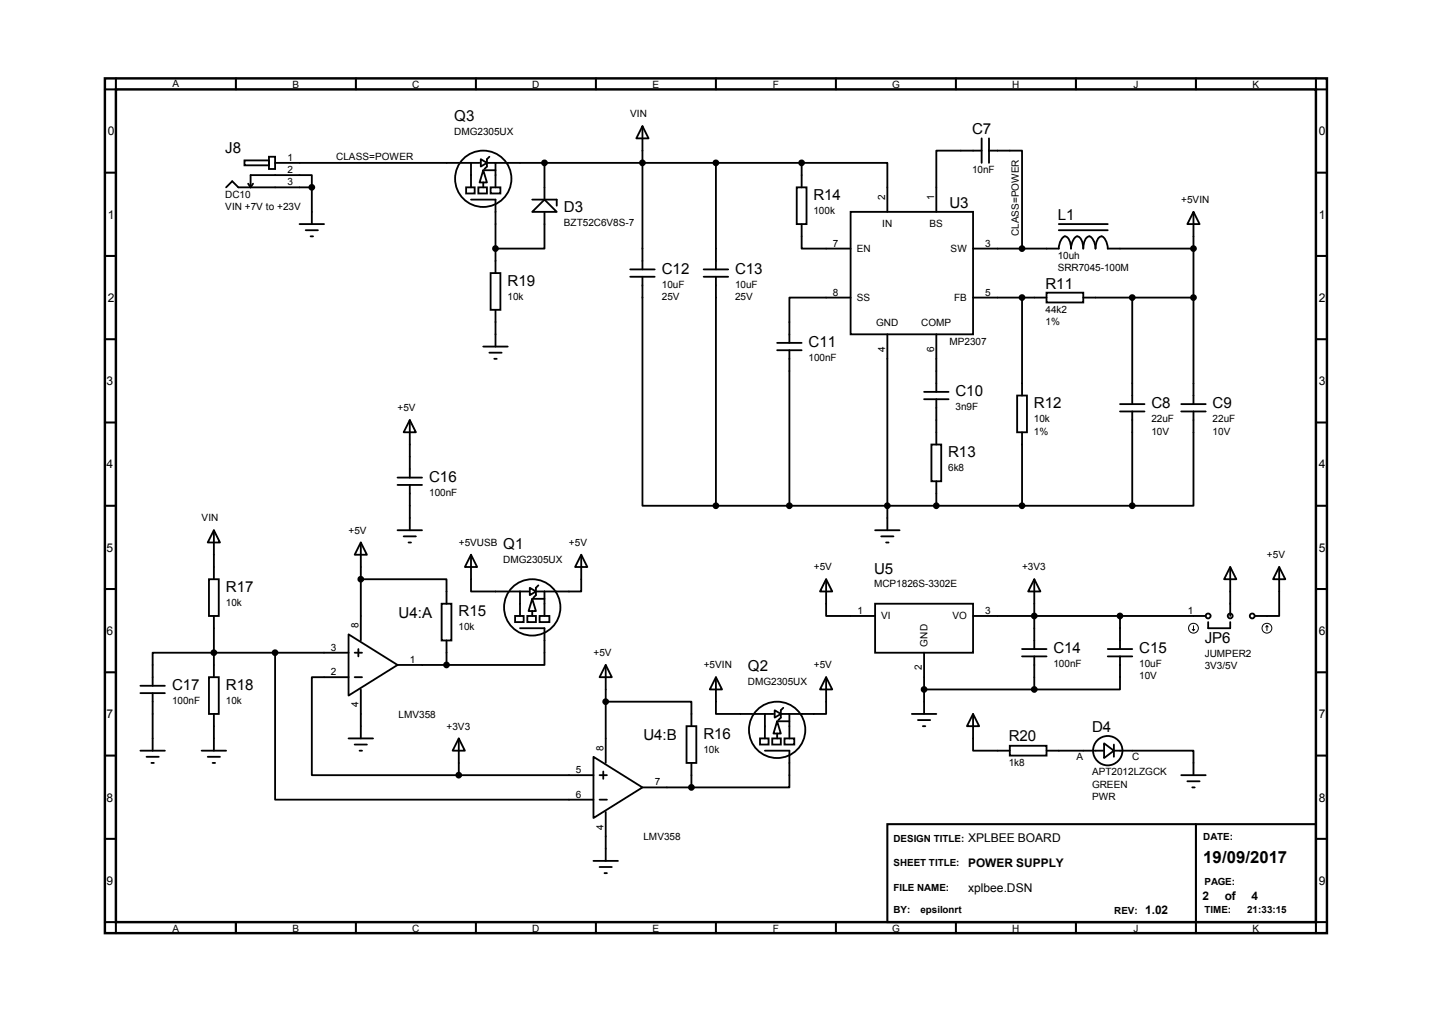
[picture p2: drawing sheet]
<svg xmlns="http://www.w3.org/2000/svg" width="297mm" height="210mm" viewBox="0 0 297 210" stroke-linecap="round" stroke-linejoin="round" font-family="sans-serif">
<path d="M21.8 16.3h253.4v177.2h-253.4zM24 18.5h249v172.8h-249z" fill="none" stroke="#000" stroke-width=".51"/>
<g fill="none" stroke="#000" stroke-width=".42">
<path d="M24 16.3v2.2h-2.2M48.9 16.3v2.2M73.8 16.3v2.2M98.7 16.3v2.2M123.6 16.3v2.2M148.5 16.3v2.2M173.4 16.3v2.2M198.3 16.3v2.2M223.2 16.3v2.2M248.1 16.3v2.2M273 16.3v2.2h2.2M21.8 35.8h2.2"/>
<path d="M273 35.8h2.2M21.8 53.1h2.2M273 53.1h2.2M21.8 70.4h2.2M273 70.4h2.2M21.8 87.6h2.2M273 87.6h2.2M21.8 104.9h2.2M273 104.9h2.2M21.8 122.2h2.2M21.8 139.4h2.2M273 122.2h2.2"/>
<path d="M273 139.4h2.2M21.8 156.7h2.2M273 156.7h2.2M21.8 174h2.2M184.1 170.9h88.9v20.4h-88.9zM248.1 170.9v22.6M273 174h2.2M21.8 191.3h2.2v2.2M48.9 191.3v2.2M73.8 191.3v2.2M98.7 191.3v2.2M123.6 191.3v2.2"/>
<path d="M148.5 191.3v2.2M173.4 191.3v2.2M198.3 191.3v2.2M223.2 191.3v2.2M275.2 191.3h-2.2v2.2"/>
</g>
<g fill="none" stroke="#000" stroke-width=".38">
<path d="M46.9 38.9l1.3-1.3 1.2 1.3h15.3M50.7 33.3h5.1v1h-5.1zM51.5 38.1l.5 .8M52 38.9v-2.6h12.7v2.6M52.5 38.1l-.5 .8M55.8 32.5h1.3v2.6h-1.3zM57.1 33.8h38.1M64.7 38.9v7.6M95.4 33.8h4.1M96.7 38.9h1.8v1.2h-1.8zM97.7 33.8v5.1M99.2 38.9h1.8v1.2h-1.8z"/>
<path d="M99.7 33l1.3 .8-1.3 .7zM100.2 35.3l.8 2.5h-1.5zM100.2 37.8v1.1M100.2 35.3h2.6M101 33.8h65.3M101.5 32.5l-.5 .5v1.5l-.5 .6M101.8 38.9h2v1.2h-2zM102.8 33.8v5.1M112.9 33.8v7.6M133.3 26.2l1.2 2.5h-2.5zM133.3 26.2v29.7M148.5 33.8v22.1"/>
<path d="M165.3 38.9h2v7.6h-2zM166.3 33.8h17.8v10.1M166.3 33.8v5.1M203.6 31.2h-9.4v12.7M203.6 28.7v5.1M205.1 31.2h6.9v20.4M205.1 28.7v5.1M62.1 46.5h5.1M63.4 47.8h2.6M64.4 49h.5M97.7 41.4h5.1v15.2M101.8 56.6h2v7.7h-2z"/>
<path d="M110.4 41.4h5.1v1.3M112.9 41.4l2.6 2.5h-5.1zM112.9 43.9v7.7h-10.1M130.7 55.9h5.1M130.7 57.4h5.1M133.3 57.4v47.5h15.2M146 55.9h5M146 57.4h5M148.5 57.4v47.5M166.3 46.5v5.1h10.1M176.4 43.9h25.4v25.4h-25.4zM201.8 51.6h17.8a2.69 2.69 0 0 1 1.3-2.6 2.31 2.31 0 0 1 1.3 2.6 2.69 2.69 0 0 1 1.2-2.6 2.31 2.31 0 0 1 1.3 2.6 2.31 2.31 0 0 1 1.3-2.6 2.69 2.69 0 0 1 1.2 2.6 2.31 2.31 0 0 1 1.3-2.6 2.69 2.69 0 0 1 1.3 2.6h17.8"/>
<path d="M219.6 47.8h10.2M219.6 46.5h10.2M247.6 43.9l1.2 2.6h-2.5zM247.6 43.9v39.9M100.2 71.9h5.1M101.5 73.2h2.6M102.5 74.4h.5M102.8 64.3v7.6M161.2 72.6h5.1M161.2 71.1h5.1M163.7 72.6v32.3M176.4 61.7h-12.7v9.4"/>
<path d="M184.1 69.3v40.7M194.2 69.3v12M201.8 61.7h15.3M212 61.7v20.3M217.1 60.7h7.6v2h-7.6zM224.7 61.7h22.9M234.9 61.7v22.1M82.5 99.1h5M85 87.1l1.3 2.6h-2.6zM85 87.1v12M191.7 82.8h5.1M191.7 81.3h5.1"/>
<path d="M193.2 92.2h2v7.6h-2zM194.2 82.8v9.4M194.2 99.8v5.1M211 82h2v7.7h-2zM212 89.7v15.2M232.3 83.8h5.1M232.3 85.3h5.1M234.9 85.3v19.6M245 83.8h5.1M245 85.3h5.1M247.6 85.3v19.6h-12.7M44.4 110l1.2 2.5h-2.5z"/>
<path d="M44.4 110v10.1M74.8 112.5l1.3 2.6h-2.5zM74.8 112.5v20.3M82.5 110h5M82.5 100.6h5M83.7 111.3h2.6M84.7 112.5h.6M85 100.6v9.4M97.7 115.1l1.3 2.5h-2.6zM97.7 115.1v7.6h7.6M120.6 115.1l1.2 2.5h-2.5zM120.6 115.1v7.6h-9.4"/>
<path d="M148.5 104.9h86.4M181.5 110h5.1M182.8 111.3h2.5M183.8 112.5h.5M255.2 117.6l1.3 2.5h-2.6zM255.2 117.6v10.2M265.3 117.6l1.3 2.5h-2.5zM265.3 117.6v10.2h-5M43.3 120.1h2.1v7.7h-2.1zM44.4 127.8v12.7M57.1 135.4v30.5h66M72.3 131.6l10.2 6.3-10.2 6.4z"/>
<path d="M72.3 135.4h-40.6v6.8M73.6 135.4h1.5M74.3 134.6v1.5M74.8 120.1h17.8v5.1M82.5 137.9h10.1M91.6 125.2h2v7.6h-2zM92.6 132.8v5.1M105.6 122.7h4M106.8 127.8h1.8v1.2h-1.8zM107.9 130.3h5v7.6h-20.3M107.9 122.7v5.1M109.4 127.8h1.8v1.2h-1.8z"/>
<path d="M109.9 121.9l1.3 .8-1.3 .7zM110.4 124.2l.8 2.5h-1.6zM110.4 126.7v1.1M110.4 124.2h2.5M111.7 121.4l-.5 .5v1.5l-.5 .6M111.9 127.8h2.1v1.2h-2.1zM112.9 122.7v5.1M125.6 137.9l1.3 2.6h-2.5zM125.6 137.9v20.3M171.4 120.1l1.2 2.6h-2.5zM171.4 120.1v7.7h10.1M181.5 125.2h20.3v10.2h-20.3z"/>
<path d="M191.7 135.4v12.7M201.8 127.8h48.3M212 136.1h5.1M212 134.6h5.1M214.5 120.1l1.3 2.6h-2.5zM214.5 120.1v14.5M214.5 136.1v6.9M229.8 136.1h5.1M229.8 134.6h5.1M232.3 136.1v6.9h-17.8M232.3 127.8v6.8M250.6 129v1.3h4.6v-1.3"/>
<path d="M29.1 155.7h5.1M29.1 142.2h5.1M29.1 143.8h5.1M30.4 157h2.5M31.4 158.2h.5M31.7 143.8v11.9M41.8 155.7h5.1M43.1 157h2.5M43.3 140.5h2.1v7.6h-2.1zM44.1 158.2h.5M44.4 148.1v7.6M72.3 140.5h-7.6v20.3h30.5"/>
<path d="M72.3 153.2h5.1M73.6 140.5h1.5M73.6 154.4h2.5M74.6 155.7h.5M74.8 143v10.2M95.2 153.2l1.2 2.5h-2.5zM95.2 153.2v7.6M123.1 157l10.2 6.3-10.2 6.4zM125.6 145.5h17.8v5.1M142.4 150.6h2v7.6h-2zM143.4 158.2v5.1M148.5 140.5l1.3 2.5h-2.6z"/>
<path d="M148.5 140.5v7.6h7.6M156.4 148.1h4M157.6 153.2h1.8v1.2h-1.8zM158.7 155.7h5v7.6h-20.3M158.7 148.1v5.1M160.2 153.2h1.8v1.2h-1.8zM160.7 147.3l1.3 .8-1.3 .7zM161.2 149.6l.8 2.5h-1.6zM161.2 152.1v1.1M161.2 149.6h2.5M162.5 146.8l-.5 .5v1.5l-.5 .6M162.7 153.2h2.1v1.2h-2.1z"/>
<path d="M163.7 148.1v5.1M171.4 140.5l1.2 2.5h-2.5zM171.4 140.5v7.6h-9.4M189.1 148.1h5.1M190.4 149.4h2.6M191.4 150.6h.5M191.7 143h22.8M201.8 148.1l1.3 2.5h-2.5zM201.8 148.1v7.6h7.7M209.5 154.7h7.6v2h-7.6zM217.1 155.7h11.9M229 154.2l2.1 1.5-2.1 1.5z"/>
<path d="M231.1 155.7h16.5v5.1M231.1 154.4v2.6M95.2 160.8h27.9M123.1 178.6h5.1M124.4 160.8h1.5M124.4 165.9h1.5M124.4 179.8h2.5M125.1 160v1.5M125.6 168.4v10.2M133.3 163.3h10.1M245 160.8h5.1M246.3 162.1h2.5"/>
<path d="M247.3 163.3h.5M125.4 181.1h.5"/>
<circle cx="64.7" cy="38.9" r=".51"/>
<circle cx="100.2" cy="37.1" r="5.8"/>
<circle cx="112.9" cy="33.8" r=".51"/>
<circle cx="133.3" cy="33.8" r=".51"/>
<circle cx="148.5" cy="33.8" r=".51"/>
<circle cx="166.3" cy="33.8" r=".51"/>
<circle cx="102.8" cy="51.6" r=".51"/>
<circle cx="212" cy="51.6" r=".51"/>
<circle cx="247.6" cy="51.6" r=".51"/>
<circle cx="212" cy="61.7" r=".51"/>
<circle cx="234.9" cy="61.7" r=".51"/>
<circle cx="247.6" cy="61.7" r=".51"/>
<circle cx="148.5" cy="104.9" r=".51"/>
<circle cx="163.7" cy="104.9" r=".51"/>
<circle cx="184.1" cy="104.9" r=".51"/>
<circle cx="194.2" cy="104.9" r=".51"/>
<circle cx="212" cy="104.9" r=".51"/>
<circle cx="234.9" cy="104.9" r=".51"/>
<circle cx="44.4" cy="135.4" r=".51"/>
<circle cx="57.1" cy="135.4" r=".51"/>
<circle cx="74.8" cy="120.1" r=".51"/>
<circle cx="92.6" cy="137.9" r=".51"/>
<circle cx="110.4" cy="126" r="5.8"/>
<circle cx="214.5" cy="127.8" r=".51"/>
<circle cx="232.3" cy="127.8" r=".51"/>
<circle cx="250.6" cy="127.8" r=".51"/>
<circle cx="255.2" cy="127.8" r=".51"/>
<circle cx="259.8" cy="127.8" r=".51"/>
<circle cx="125.6" cy="145.5" r=".51"/>
<circle cx="161.2" cy="151.4" r="5.8"/>
<circle cx="191.7" cy="143" r=".51"/>
<circle cx="214.5" cy="143" r=".51"/>
<circle cx="229.8" cy="155.7" r="3"/>
<circle cx="95.2" cy="160.8" r=".51"/>
<circle cx="143.4" cy="163.3" r=".51"/>
</g>
<g fill="#000">
<circle cx="64.7" cy="38.9" r=".51"/>
<circle cx="112.9" cy="33.8" r=".51"/>
<circle cx="133.3" cy="33.8" r=".51"/>
<circle cx="148.5" cy="33.8" r=".51"/>
<circle cx="166.3" cy="33.8" r=".51"/>
<circle cx="102.8" cy="51.6" r=".51"/>
<circle cx="212" cy="51.6" r=".51"/>
<circle cx="247.6" cy="51.6" r=".51"/>
<circle cx="212" cy="61.7" r=".51"/>
<circle cx="234.9" cy="61.7" r=".51"/>
<circle cx="247.6" cy="61.7" r=".51"/>
<circle cx="148.5" cy="104.9" r=".51"/>
<circle cx="163.7" cy="104.9" r=".51"/>
<circle cx="184.1" cy="104.9" r=".51"/>
<circle cx="194.2" cy="104.9" r=".51"/>
<circle cx="212" cy="104.9" r=".51"/>
<circle cx="234.9" cy="104.9" r=".51"/>
<circle cx="44.4" cy="135.4" r=".51"/>
<circle cx="57.1" cy="135.4" r=".51"/>
<circle cx="74.8" cy="120.1" r=".51"/>
<circle cx="92.6" cy="137.9" r=".51"/>
<circle cx="214.5" cy="127.8" r=".51"/>
<circle cx="232.3" cy="127.8" r=".51"/>
<circle cx="125.6" cy="145.5" r=".51"/>
<circle cx="191.7" cy="143" r=".51"/>
<circle cx="214.5" cy="143" r=".51"/>
<circle cx="95.2" cy="160.8" r=".51"/>
<circle cx="143.4" cy="163.3" r=".51"/>
</g>
<g fill="none" stroke="#000" stroke-width=".21">
<path d="M247.3 130.6l.3 .2M247.6 129.8v1M247.8 130.6l-.2 .2M262.8 129.8l-.3 .2M262.8 129.8l.3 .2M262.8 129.8v1"/>
<circle cx="247.6" cy="130.3" r="1.02"/>
<circle cx="262.8" cy="130.3" r="1.02"/>
</g>
<text font-size="3.5" x="249.6" y="179">19/09/2017</text>
<g font-size="3.1">
<text x="94.2" y="25">Q3</text>
<text x="201.6" y="27.9">C7</text>
<text x="46.7" y="31.7">J8</text>
<text x="168.7" y="41.5">R14</text>
<text x="117" y="44.1">D3</text>
<text x="196.9" y="43.1">U3</text>
<text x="219.4" y="45.6">L1</text>
<text x="105.3" y="59.3">R19</text>
<text x="137.3" y="56.8">C12</text>
<text x="152.5" y="56.8">C13</text>
<text x="216.9" y="59.9">R11</text>
<text x="167.7" y="72">C11</text>
<text x="198.2" y="82.2">C10</text>
<text x="214.5" y="84.7">R12</text>
<text x="238.8" y="84.7">C8</text>
<text x="251.5" y="84.7">C9</text>
<text x="196.7" y="94.9">R13</text>
<text x="89" y="99.9">C16</text>
<text x="104.4" y="113.9">Q1</text>
<text x="181.3" y="119">U5</text>
<text x="46.9" y="122.8">R17</text>
<text x="82.7" y="128.1">U4:A</text>
<text x="95.1" y="127.8">R15</text>
<text x="218.5" y="135.5">C14</text>
<text x="236.3" y="135.5">C15</text>
<text x="249.9" y="133.3">JP6</text>
<text x="35.7" y="143.1">C17</text>
<text x="46.9" y="143.1">R18</text>
<text x="155.1" y="139.3">Q2</text>
<text x="133.5" y="153.5">U4:B</text>
<text x="145.9" y="153.2">R16</text>
<text x="209.3" y="153.8">R20</text>
<text x="226.5" y="151.8">D4</text>
</g>
<g font-size="2.5">
<text x="22.3" y="28.1">0</text>
<text x="273.6" y="28.1">0</text>
<text x="22.3" y="45.3">1</text>
<text x="273.6" y="45.3">1</text>
<text x="22.3" y="62.6">2</text>
<text x="273.6" y="62.6">2</text>
<text x="22.1" y="79.9">3</text>
<text x="273.6" y="79.9">3</text>
<text x="22.1" y="97.2">4</text>
<text x="273.6" y="97.2">4</text>
<text x="22.1" y="114.4">5</text>
<text x="273.6" y="114.4">5</text>
<text x="22.1" y="131.7">6</text>
<text x="273.6" y="131.7">6</text>
<text x="22.1" y="149">7</text>
<text x="273.6" y="149">7</text>
<text x="22.1" y="166.2">8</text>
<text x="273.6" y="166.2">8</text>
<text x="200.8" y="179.8">POWER SUPPLY</text>
<text x="200.8" y="174.7">XPLBEE BOARD</text>
<text x="22.1" y="183.5">9</text>
<text x="200.8" y="185">xplbee.DSN</text>
<text x="273.6" y="183.5">9</text>
<text x="237.6" y="189.6">1.02</text>
<text x="249.4" y="186.7">2</text>
<text x="254" y="186.7">of</text>
<text x="259.6" y="186.7">4</text>
</g>
<g font-size="2.1">
<text x="35.8" y="18">A</text>
<text x="60.7" y="18.2">B</text>
<text x="85.5" y="18.2">C</text>
<text x="110.4" y="18.2">D</text>
<text x="135.4" y="18.2">E</text>
<text x="160.3" y="18.2">F</text>
<text x="185" y="18.2">G</text>
<text x="210" y="18.2">H</text>
<text x="235.1" y="18.2">J</text>
<text x="259.8" y="18.2">K</text>
<text x="94.2" y="27.9">DMG2305UX</text>
<text x="130.7" y="24.3">VIN</text>
<text x="59.6" y="33.4">1</text>
<text x="59.6" y="35.9">2</text>
<text x="69.8" y="33.2">CLASS=POWER</text>
<text x="201.6" y="35.9">10nF</text>
<text x="46.7" y="41">DC10</text>
<text x="59.6" y="38.4">3</text>
<text x="183.6" y="41.4" transform="rotate(-90 183.6 41.4)">2</text>
<text x="193.8" y="41.4" transform="rotate(-90 193.8 41.4)">1</text>
<text x="46.7" y="43.5">VIN +7V to +23V</text>
<text x="117" y="46.9">BZT52C6V8S-7</text>
<text x="168.7" y="44.4">100k</text>
<text x="183" y="47.1">IN</text>
<text x="192.8" y="47.1">BS</text>
<text x="245" y="42.1">+5VIN</text>
<text x="172.8" y="51.1">7</text>
<text x="177.7" y="52.3">EN</text>
<text x="197.2" y="52.3">SW</text>
<text x="204.4" y="51.1">3</text>
<text x="211.3" y="49" transform="rotate(-90 211.3 49)">CLASS=POWER</text>
<text x="219.4" y="53.7">10uh</text>
<text x="137.3" y="59.6">10uF</text>
<text x="152.5" y="59.6">10uF</text>
<text x="219.4" y="56.2">SRR7045-100M</text>
<text x="105.3" y="62.2">10k</text>
<text x="137.3" y="62.2">25V</text>
<text x="152.5" y="62.2">25V</text>
<text x="172.8" y="61.3">8</text>
<text x="177.7" y="62.4">SS</text>
<text x="197.9" y="62.4">FB</text>
<text x="204.4" y="61.3">5</text>
<text x="216.9" y="64.9">44k2</text>
<text x="181.7" y="67.6">GND</text>
<text x="191.1" y="67.6">COMP</text>
<text x="196.9" y="71.5">MP2307</text>
<text x="216.9" y="67.4">1%</text>
<text x="167.7" y="74.9">100nF</text>
<text x="183.6" y="73" transform="rotate(-90 183.6 73)">4</text>
<text x="193.8" y="73" transform="rotate(-90 193.8 73)">6</text>
<text x="82.5" y="85.3">+5V</text>
<text x="198.2" y="85">3n9F</text>
<text x="214.5" y="87.6">10k</text>
<text x="238.8" y="87.6">22uF</text>
<text x="251.5" y="87.6">22uF</text>
<text x="214.5" y="90.1">1%</text>
<text x="238.8" y="90.1">10V</text>
<text x="251.5" y="90.1">10V</text>
<text x="196.7" y="97.7">6k8</text>
<text x="89" y="102.8">100nF</text>
<text x="41.8" y="108.2">VIN</text>
<text x="72.3" y="110.7">+5V</text>
<text x="95.2" y="113.2">+5VUSB</text>
<text x="118" y="113.2">+5V</text>
<text x="104.4" y="116.8">DMG2305UX</text>
<text x="168.8" y="118.3">+5V</text>
<text x="212" y="118.3">+3V3</text>
<text x="262.8" y="115.8">+5V</text>
<text x="46.9" y="125.6">10k</text>
<text x="181.3" y="121.8">MCP1826S-3302E</text>
<text x="74.4" y="130.3" transform="rotate(-90 74.4 130.3)">8</text>
<text x="95.1" y="130.7">10k</text>
<text x="177.8" y="127.3">1</text>
<text x="182.8" y="128.5">VI</text>
<text x="197.6" y="128.5">VO</text>
<text x="204.4" y="127.3">3</text>
<text x="246.4" y="127.3">1</text>
<text x="68.6" y="135">3</text>
<text x="85" y="137.5">1</text>
<text x="123.1" y="136.1">+5V</text>
<text x="192.4" y="134.1" transform="rotate(-90 192.4 134.1)">GND</text>
<text x="249.9" y="136.2">JUMPER2</text>
<text x="68.6" y="140">2</text>
<text x="146" y="138.6">+5VIN</text>
<text x="155.1" y="142.2">DMG2305UX</text>
<text x="168.8" y="138.6">+5V</text>
<text x="191.2" y="139.1" transform="rotate(-90 191.2 139.1)">2</text>
<text x="218.5" y="138.3">100nF</text>
<text x="236.3" y="138.3">10uF</text>
<text x="236.3" y="140.9">10V</text>
<text x="249.9" y="138.7">3V3/5V</text>
<text x="35.7" y="146">100nF</text>
<text x="46.9" y="146">10k</text>
<text x="74.4" y="146.7" transform="rotate(-90 74.4 146.7)">4</text>
<text x="82.7" y="148.9">LMV358</text>
<text x="92.6" y="151.3">+3V3</text>
<text x="125.2" y="155.7" transform="rotate(-90 125.2 155.7)">8</text>
<text x="119.4" y="160.4">5</text>
<text x="145.9" y="156.1">10k</text>
<text x="209.3" y="158.8">1k8</text>
<text x="223.3" y="157.6">A</text>
<text x="226.5" y="160.8">APT2012LZGCK</text>
<text x="234.9" y="157.6">C</text>
<text x="119.4" y="165.4">6</text>
<text x="135.8" y="162.9">7</text>
<text x="226.5" y="163.4">GREEN</text>
<text x="226.5" y="165.9">PWR</text>
<text x="125.2" y="172.1" transform="rotate(-90 125.2 172.1)">4</text>
<text x="133.5" y="174.3">LMV358</text>
<text x="35.8" y="193.3">A</text>
<text x="60.7" y="193.3">B</text>
<text x="85.5" y="193.3">C</text>
<text x="110.4" y="193.3">D</text>
<text x="135.4" y="193.3">E</text>
<text x="160.3" y="193.3">F</text>
<text x="185" y="193.3">G</text>
<text x="210" y="193.3">H</text>
<text x="235.1" y="193.3">J</text>
<text x="259.8" y="193.3">K</text>
</g>
<g font-size="2">
<text x="185.3" y="174.6">DESIGN TITLE:</text>
<text x="185.3" y="179.7">SHEET TITLE:</text>
<text x="249.6" y="174.2">DATE:</text>
<text x="185.3" y="184.9">FILE NAME:</text>
<text x="249.8" y="183.6">PAGE:</text>
<text x="185.3" y="189.4">BY:</text>
<text x="190.9" y="189.4">epsilonrt</text>
<text x="231.1" y="189.5">REV:</text>
<text x="249.8" y="189.4">TIME:</text>
<text x="258.7" y="189.4">21:33:15</text>
</g>
</svg>
